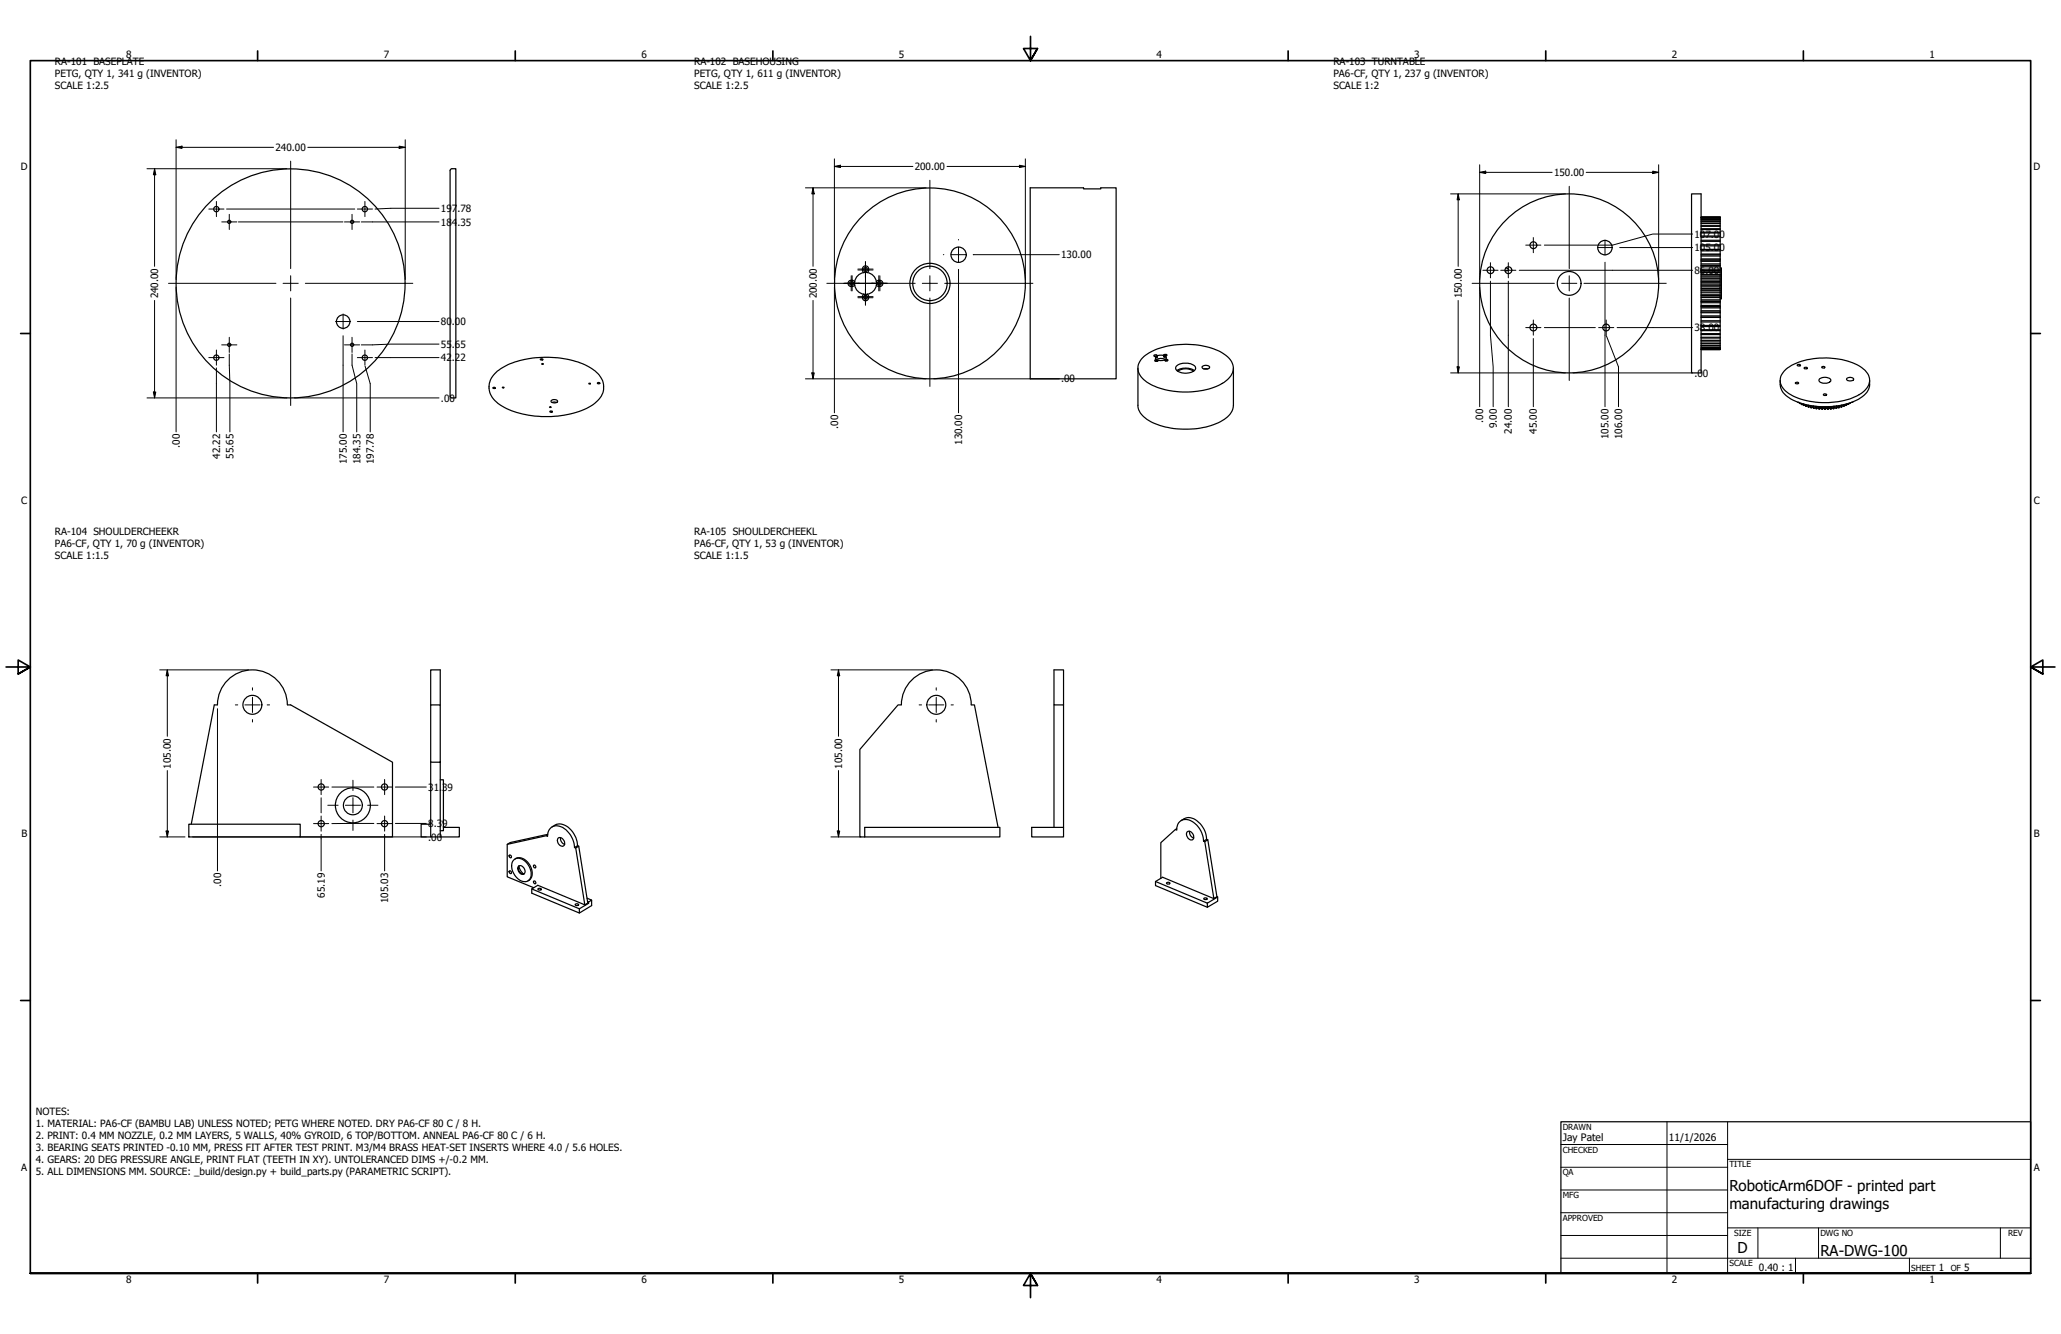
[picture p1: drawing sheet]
<svg xmlns="http://www.w3.org/2000/svg" width="864mm" height="559mm" viewBox="0 0 864 559" stroke-linecap="round" stroke-linejoin="round" font-family="sans-serif">
<!-- layer: Visible (ANSI) -->
<g fill="none" stroke="#000" stroke-width=".51">
<path d="M188.6 71.5l.5-.8h1.9v96l-1.9-.1-.5-.7v-94.4M431.7 78.7h22.3v.4h7.3v-.4h6.4v80h-36zM708.8 81.2h4v75h-4zM712.8 90.9h8v13.6M712.8 91.1h8h-8M712.8 91.3h8M712.8 91.4h8M712.8 91.8h8M712.8 91.9h8M712.8 92.5h8M712.8 92.7h8M712.8 93.4h8"/>
<path d="M712.8 93.7h8M712.8 94.6h8M712.8 94.8h8M712.8 95.8h8M712.8 96.1h8M712.8 97.3h8M712.8 97.6h8M712.8 98.9h8M712.8 99.3h8M357 118a.67 .67 0 0 1 .7 .7 .67 .67 0 0 1-.7 .7M357 117.4l1.1 .6M357.1 117.4a1.35 1.35 0 0 0-1.8 1.3 1.35 1.35 0 0 0 1.8 1.3"/>
<path d="M357.1 118h-.5a.67 .67 0 0 0-.6 .7 .67 .67 0 0 0 .6 .7h.5M358.1 119.5l-1.1 .5M361.9 114.2a1.51 1.51 0 0 1-.4-2.3 1.51 1.51 0 0 1 2.3 0 1.51 1.51 0 0 1-.4 2.3M361.9 114.2h1.5M361.9 112.7v.4M362 112.7a.67 .67 0 0 1 .7-.7 .67 .67 0 0 1 .6 .7 .73 .73 0 0 1-.2 1 .73 .73 0 0 1-1-.3l-.1-.3M363.4 114.2a4.6 4.6 0 0 1 3.1 7 4.6 4.6 0 0 1-7.7 0 4.6 4.6 0 0 1 3.1-7M367.2 119.5l1.1 .5M368.2 117.4a1.35 1.35 0 0 1 1.8 1.3 1.35 1.35 0 0 1-1.8 1.3M368.2 118h.4a.67 .67 0 0 1 .7 .7 .67 .67 0 0 1-.7 .7h-.4M368.3 117.4l-1.1 .6M368.3 118a.67 .67 0 0 0-.7 .7 .67 .67 0 0 0 .7 .7"/>
<path d="M631.1 112.1l1 .7-.1 .5-1.3 .2M712.8 117.9h8v1.6M712.8 100.6h8M712.8 101.1h8M712.8 102.6h8M712.8 103h8M712.8 104.5h8M712.8 104.6h8M712.8 105.1h8M712.8 106.4h8M712.8 106.7h8M712.8 107.3h8"/>
<path d="M712.8 108.5h8M712.8 108.9h8M712.8 109.5h8M712.8 110.6h8M712.8 111.3h8M712.8 111.8h8M712.8 112.8h8M712.8 113.3h8M712.8 113.6h8M712.8 114.2h8M712.8 115h8M712.8 115.6h8"/>
<path d="M712.8 116h8M712.8 116.6h8M712.8 117.3h8M712.8 111.1h8M712.8 118.4h8M712.8 119h8M712.8 119.5h8M720.8 104.6v1.8M720.8 106.7v1.8M720.8 108.9v1.7M720.8 111.1v1.7M720.8 113.3v1.7"/>
<path d="M720.8 115.6v1.7M720.8 112.2h.5v13h-.5M720.8 104.5v.1M720.8 106.4v.3M720.8 108.5v.4M720.8 110.6v.5M720.8 112.8v.5M720.8 115v.6M720.8 117.3v.6M720.8 119.5v.6M361.4 124.3v.4M361.4 124.7a1.3 1.3 0 0 0 1.3 1.3 1.3 1.3 0 0 0 1.3-1.3"/>
<path d="M361.9 123.2l-.5 1.1M361.9 124.3v.4M362 124.3a.67 .67 0 0 1 .7-.7 .67 .67 0 0 1 .6 .7M362 124.7a.67 .67 0 0 0 .7 .6 .67 .67 0 0 0 .6-.6M363.3 124.3v.4M363.4 123.2l.6 1.1M364 124.3v.4M712.8 120.1h8v1.7M712.8 120.8h8M712.8 121.4h8M712.8 121.8h8M712.8 122.4h8"/>
<path d="M712.8 123.3h8M712.8 123.8h8M712.8 124h8M712.8 124.7h8M712.8 125.6h8M712.8 126.2h8M712.8 126.8h8M712.8 128h8M712.8 128.5h8M712.8 129h8M712.8 130.2h8M712.8 130.7h8"/>
<path d="M712.8 131h8M712.8 132.3h8M712.8 132.8h8M712.8 133h8M712.8 134.4h8M712.8 134.9h8M712.8 136.3h8M712.8 136.8h8M712.8 138.1h8M712.8 138.5h8M712.8 139.8h8M720.8 122.4v1.6"/>
<path d="M720.8 124.7v1.5M720.8 126.8v1.7M720.8 129v1.7M720.8 131v1.8M720.8 133v13.4h-8M720.8 121.8v.6M720.8 124v.7M720.8 126.2v.6M720.8 128.5v.5M720.8 130.7v.3M720.8 132.8v.2M207.3 156.5a30.1 30.1 0 0 1 20.5-6.8 34.7 34.7 0 0 1 21.6 5.7 8.1 8.1 0 0 1-.3 13.6 37.7 37.7 0 0 1-24.9 5.3 27.4 27.4 0 0 1-17.4-7.1 7.7 7.7 0 0 1 .5-10.7z"/>
<path d="M226.4 150.5l.2-.1a.46 .46 0 0 1 .5-.2 .46 .46 0 0 1 .3 .5l-.8 .1zM227.1 152.3l.5 .2-.5 .1zM476.8 154.2v15.6a8.5 8.5 0 0 0 5.4 6.9 34.6 34.6 0 0 0 30.8-1 7.6 7.6 0 0 0 3.8-5.9v-15.6M479.3 149.4a31.5 31.5 0 0 1 25-4.4 16.9 16.9 0 0 1 11.9 6.8 6 6 0 0 1-2.5 7.8 31.8 31.8 0 0 1-23.2 4.1 19.1 19.1 0 0 1-12.7-6.4 5.7 5.7 0 0 1 1.5-7.9zM483.8 149.2l1.1 .3M484.4 149.4v.5l.5-.3M484.4 149.4l-.3 .5 .6 .7M484.4 149.4h.1M484.5 149.4l-.1 .3M484.5 151.4h.2M484.6 150.6l1.7-.5 2.1 .6M484.7 150.6a.5 .5 0 0 0-.6 .1 .5 .5 0 0 0-.1 .6l.6 .1 .7-.5"/>
<path d="M484.7 151.2l-.6 .1M484.7 150.6v.6M484.7 151.2l.2 .1M484.9 149l-.3-.3a.57 .57 0 0 0-.7-.2 .57 .57 0 0 0-.3 .6l.8 .3M484.9 149v.6M485.3 150.9v.2M487.6 148.9l.3-.4a.53 .53 0 0 1 .6-.2 .53 .53 0 0 1 .3 .7h-.1M487.6 148.9v.6l.6 .2v-.5M487.6 148.9l-2.7 .1M487.9 150.7l.4 .4M487.9 150.7l-1.5 .4-1.1-.2M487.9 150.7v.1"/>
<path d="M488.2 149.2h.2M488.2 149.2l-.3 .2 .3 .1M488.2 149.2l.6 .7-.4 .6M488.4 151.1h.7M488.4 150.5l.9 .2a.55 .55 0 0 1-.3 .6 .55 .55 0 0 1-.7-.2M488.4 150.5v.6M488.4 151.1h-.1M488.7 149l-.5 .2M488.7 149l-1.1 .3M493 153.4a6.4 6.4 0 0 1 7.9 .3 2.07 2.07 0 0 1-2.2 2.4 5.4 5.4 0 0 1-6.1-1.6zM493.1 155.3a6.7 6.7 0 0 1 7.3 0M493.5 155.5a5.8 5.8 0 0 1 6.6 0"/>
<path d="M503.7 153.5l1.4-.5a1.24 1.24 0 0 1 1.7 1.1 1.98 1.98 0 0 1-3.1-.4zM504.4 154.6h1.6M712.8 140.1h8M712.8 141.3h8M712.8 141.6h8M712.8 142.6h8M712.8 142.9h8M712.8 143.7h8M712.8 144h8M712.8 144.7h8M712.8 144.8h8M712.8 145.4h8"/>
<path d="M712.8 145.6h8M712.8 146h8M712.8 146.3h8M745.9 159.3a7.5 7.5 0 0 0 4.6 7.9 33.2 33.2 0 0 0 28.3 0 7.5 7.5 0 0 0 4.6-7.9M747.7 155.3a25.2 25.2 0 0 1 18.8-5.3 24.4 24.4 0 0 1 15 5.1 5.6 5.6 0 0 1-.8 9.1 30.7 30.7 0 0 1-25 3.3 12.9 12.9 0 0 1-9.6-6.9 5.4 5.4 0 0 1 1.6-5.3zM753.2 152.8a.64 .64 0 0 1 .7-.2 .64 .64 0 0 1 .4 .6 .64 .64 0 0 1-.7 .2 .64 .64 0 0 1-.4-.6zM756 154a.78 .78 0 0 1 1.3 .3l-.1 .1a.64 .64 0 0 1-.8 .2 .64 .64 0 0 1-.4-.6zM762.4 158.7a3.6 3.6 0 0 1 4.7 .5 2.5 2.5 0 0 1-3.2 1.3 1.28 1.28 0 0 1-1.3-.4 1.28 1.28 0 0 1-.2-1.4zM763.4 153.7a.81 .81 0 0 1 1.3 .2 .71 .71 0 0 1-.8 .3 .71 .71 0 0 1-.5-.5zM773.9 158.4a1.95 1.95 0 0 1 2.8 .5 1.86 1.86 0 0 1-3-.1zM206.5 162.4l.2-.1a.43 .43 0 0 1 .5-.1 .43 .43 0 0 1 .3 .5zM210.5 162.2l.6 .2z"/>
<path d="M230.4 172.3l.9-.1a.45 .45 0 0 1-.4 .5 .45 .45 0 0 1-.5-.4zM230.9 167.8a1.71 1.71 0 0 1 2.7 .4 1.74 1.74 0 0 1-2.7-.2zM231.3 168.6h1.9M246.8 160.6l.6 .1-.5 .1zM250.4 160.3h.1a.44 .44 0 0 1 .5-.1 .44 .44 0 0 1 .3 .5h-.8zM752.3 160.3a.67 .67 0 0 1 .8-.3 .67 .67 0 0 1 .5 .7 .7 .7 0 0 1-.8 .1 .7 .7 0 0 1-.5-.5zM753.3 168.5h.2M754 168.7l.2 .3h.4M754.2 168.8v.2M754.8 169l.2 .5M755 169v.5M755.6 169.3l-.6 .2"/>
<path d="M755.6 169.2v.6l.3 .1M755.9 169.3v.6M756.6 169.7l-.7 .2M756.6 169.5v.7h.3M756.9 169.5v.7M757.6 170l-.7 .2M757.6 169.7v.3M757.6 170h.1M757.7 169.7l.2 .9M757.9 169.8v.8M758.6 170.2l-.7 .4M758.6 169.9v.3"/>
<path d="M758.6 170.2l.1 .1M758.7 169.9v.9h.3M759 170v.8M759.6 170.5l-.6 .3M759.6 170.1v.4M759.6 170.5l.2 .1M759.8 170.8l.3 .3M759.8 170.1v.9M760.1 170.1v1M760.7 170.7l-.6 .4M760.7 170.2v.5M760.7 170.7l.2 .1"/>
<path d="M760.9 170.8l.1 .4M760.9 170.2l.1 1M761 171.2h.2M761.2 170.2v1M761.7 170.8l-.5 .4M761.7 170.3v.5M761.7 170.8l.4 .1M762.1 170.9l.1 .4M762.1 170.3v.6M762.2 171.3h.2M762.2 170.3v1M762.4 170.3v1"/>
<path d="M762.9 170.9l-.5 .4M762.9 170.4v.5M762.9 170.9h.2M763.1 170.9l.3 .5M763.1 170.4v.5M763.4 171.4h.3M763.4 170.4v1M763.7 170.4v1M764 171l-.3 .4M764 170.4v.6M764 171h.3M764.1 165.2a.81 .81 0 0 1 1.3 .2 .71 .71 0 0 1-.8 .3 .71 .71 0 0 1-.5-.5z"/>
<path d="M764.3 171l.3 .4M764.3 170.4v.6M764.6 171.4h.3M764.6 170.4v1M764.9 170.4v1M765.1 171l-.2 .4M765.1 170.4v.6M765.1 171h.3M765.4 171l.4 .4M765.4 170.4v.6M765.8 171.4h.3M765.8 170.4v1"/>
<path d="M766.1 170.4v1M766.3 170.9l-.2 .5M766.3 170.4v.5M766.3 170.9h.3M766.6 170.9l.4 .4M766.6 170.4v.5M767 171.3h.3M767 170.3v1M767.3 170.3v1M767.4 170.9l-.1 .4M767.4 170.3v.6M767.7 170.8l.5 .4"/>
<path d="M767.7 170.3v.5M767.7 170.8l-.3 .1M768.2 171.2h.2M768.2 170.2v1M768.4 170.2v1M768.5 170.2l-.1 1M768.8 170.7l.5 .3M768.8 170.2v.5M768.8 170.7l-.3 .1M769.3 170.1v.9M769.6 170.8l-.3 .2M769.6 170.1v.9"/>
<path d="M769.6 170.5h.2M769.8 170.5l.6 .3M769.8 170.1v.4M770.4 169.9v.9M770.7 169.9v.9h-.3M770.7 170.2h.2M770.9 170.2l.6 .4M770.9 169.9v.3M771.5 169.7v.9M771.8 169.7l-.3 .9M771.8 169.9l.7 .3M771.8 169.7v.2"/>
<path d="M771.8 169.9v.1M772.5 169.5v.7M772.8 169.6l.7 .3M772.8 169.5v.6l-.3 .1M773.5 169.3v.6M773.7 169.3l.7 .1M773.7 169.2l-.2 .7M774.4 169v.4M774.6 169l-.2 .4M775.2 168.8v.2M775.4 168.7l-.6 .2M776 168.5h.1"/>
<path d="M91.1 295.2a14.6 14.6 0 0 1 14.7-14.6 14.6 14.6 0 0 1 14.6 14.6M91.1 295.3h-1.3l-9.7 49.9M120.5 295.3h1.3l42.7 24v31.3h-38.7M180.5 295.3v-14.7h4v14.7M377.6 295.3h-1.3l-16 18.6v36.7h2M377.7 295.2a14.6 14.6 0 0 1 14.6-14.6 14.6 14.6 0 0 1 14.7 14.6M407 295.3h1.3l9.9 51.3M441.6 295.3v51.3M445.6 295.3v-14.7h-4v14.7h4v51.3M180.5 319.3v31.3h4M184.5 319.3h-4v-24h4v55.3M184.5 326.6h1.3v21.4h-1.3"/>
<path d="M79.1 345.2h46.7v5.4h-46.7zM180.5 345.2h-4v5.4h4M185.8 346.6h6.7v4h-8M213.4 358.3a.6 .6 0 0 1 .8 .2 .6 .6 0 0 1-.3 .8l-.5-.5zM215.8 359.9a4.2 4.2 0 0 1 5.7 1.7 4.8 4.8 0 0 1-.3 7.4M229.5 349.5l-15.7 3.4-1.3 .8M229.5 349.8l-.6 .3M231.3 346.4a5.8 5.8 0 0 1 8.6 2l1.4 2.4 .7 3.5M233.9 351a2.09 2.09 0 0 1 2.3 1 2.09 2.09 0 0 1-.2 2.4 2.2 2.2 0 0 1-2.1-1 2.2 2.2 0 0 1 0-2.4zM234.9 350.8a2.58 2.58 0 0 0 1.7 2.9M240.7 355l.5 .2 3.8 23.8M240.7 355a9.6 9.6 0 0 0-7.1-9.1 3.9 3.9 0 0 0-4.2 4.4l-.5-.2-16.4 3.6v13.6l11.1 4.6"/>
<path d="M241.2 355.2l1.3-.7 3.7 23.1M242 354.3l.5 .2M242 354.3l-1.3 .7M362.3 346.6h56.7v4h-56.7zM432.3 346.6h13.3v4h-13.3zM493.1 347.2l-.6 .3M494.9 343.7a5.4 5.4 0 0 1 8 1.4 9.9 9.9 0 0 1 2.7 6.5M497.6 348.4a2.14 2.14 0 0 1 2.2 .9 2.14 2.14 0 0 1-.1 2.5 2.26 2.26 0 0 1-2.1-3.4zM498.5 348.2a2.46 2.46 0 0 0 1.7 2.8M504.3 352.4l.5 .2 3.8 23.8 1.3-.8 .3 .1M504.3 352.4a9.6 9.6 0 0 0-7.1-9.1 3.8 3.8 0 0 0-4.1 4.4l-.6-.2-6.1 5.5v14.9M504.8 352.6l1.3-.8 3.8 23.8"/>
<path d="M505.6 351.6l.5 .2M505.6 351.6l-1.3 .8M213.5 364.8a.6 .6 0 0 1 .7 .4 .6 .6 0 0 1-.3 .8l-.5-.6zM215.2 360.3a3.9 3.9 0 0 1 5.7 1.4 5.3 5.3 0 0 1 .5 7.2 4.4 4.4 0 0 1-5.8-2.4 5.5 5.5 0 0 1-.4-6.2zM217.4 362.8a2.09 2.09 0 0 1 2.2 .9 2.09 2.09 0 0 1-.1 2.4 2.2 2.2 0 0 1-2.1-1 2.2 2.2 0 0 1 0-2.3zM217.4 362.8l.7 1.9 1.3 1.4M217.6 362.6a2.26 2.26 0 0 0 2 3.5M222.8 372.4l20 8.3M223.6 362.5a.57 .57 0 0 1 .8 .2 .57 .57 0 0 1-.3 .8l-.4-.2zM223.7 369.1a.61 .61 0 0 1 .7 .4 .61 .61 0 0 1-.3 .7l-.5-.6zM225.4 372.3h1.4a.67 .67 0 0 1-.7 .6 .67 .67 0 0 1-.7-.6zM241 378.8h1.4a.67 .67 0 0 1-.7 .5 .67 .67 0 0 1-.7-.5z"/>
<path d="M246 376.2l1.9 .9-1.3 .7-.4-.2M246.2 377.6l.1 .7 .3 .1v-.6M246.3 378.3l-1.3 .7-19.6-8.2-2.6 1.6v1.7l20 8.4v-1.8l3.8-2.3M247.9 377.1v2.2l-5.1 3.2M484.2 369.3l21.7 9M488.8 369.8h1.4a.67 .67 0 0 1-.7 .5 .67 .67 0 0 1-.7-.5zM504.4 376.3a.68 .68 0 0 1 .8-.3 .68 .68 0 0 1 .5 .7h-1.1zM505.9 378.3l4.3-2.6v1.8l-4.3 2.5zM508.6 376.4l-21.4-8.9-3 1.8v1.7l21.7 9"/>
<circle cx="90.6" cy="87.6" r="1.11"/>
<circle cx="96" cy="92.9" r=".67"/>
<circle cx="147.5" cy="92.9" r=".67"/>
<circle cx="152.9" cy="87.6" r="1.11"/>
<circle cx="121.8" cy="118.7" r="48"/>
<circle cx="389.7" cy="118.7" r="40"/>
<circle cx="389.7" cy="118.7" r="8.4"/>
<circle cx="389.7" cy="118.7" r="7.2"/>
<circle cx="401.7" cy="106.7" r="3.2"/>
<circle cx="624.6" cy="113.2" r="1.43"/>
<circle cx="632" cy="113.2" r="1.43"/>
<circle cx="642.5" cy="102.7" r="1.43"/>
<circle cx="657.5" cy="118.7" r="37.5"/>
<circle cx="657.5" cy="118.7" r="5"/>
<circle cx="672.5" cy="103.7" r="3"/>
<circle cx="143.8" cy="134.7" r="2.83"/>
<circle cx="642.5" cy="137.2" r="1.43"/>
<circle cx="673" cy="137.2" r="1.43"/>
<circle cx="90.6" cy="149.8" r="1.11"/>
<circle cx="96" cy="144.4" r=".67"/>
<circle cx="147.5" cy="144.4" r=".67"/>
<circle cx="152.9" cy="149.8" r="1.11"/>
<circle cx="230.6" cy="170.6" r=".25"/>
<circle cx="105.8" cy="295.2" r="4"/>
<circle cx="392.3" cy="295.2" r="4"/>
<circle cx="134.6" cy="329.7" r="1.3"/>
<circle cx="147.9" cy="337.3" r="7.3"/>
<circle cx="147.9" cy="337.3" r="4"/>
<circle cx="161.1" cy="329.7" r="1.3"/>
<circle cx="134.6" cy="345" r="1.3"/>
<circle cx="161.1" cy="345" r="1.3"/>
</g>
<g fill="#000">
<circle cx="753.4" cy="168.5" r=".25"/>
<circle cx="776" cy="168.5" r=".25"/>
</g>
<!-- layer: Border (ANSI) -->
<g fill="none" stroke="#000" stroke-width=".7">
<path d="M431.8 15.2v10.2l-2.9-5.1h5.8l-2.9 5.1 2.9-5.1M107.9 21.3v4.1M215.9 21.3v4.1M323.8 21.3v4.1M539.8 21.3v4.1M647.7 21.3v4.1M755.6 21.3v4.1M8.6 139.7h4.1M850.9 139.7h4.1M2.5 279.4h10.2l-5.1-2.9v5.8l5.1-2.9-5.1 2.9M861.1 279.4h-10.2l5.1-2.9v5.8l-5.1-2.9 5.1 2.9M8.6 419.1h4.1"/>
<path d="M850.9 419.1h4.1M12.7 533.4v-508h838.2v508h-838.2h838.2M107.9 533.4v4.1M215.9 533.4v4.1M323.8 533.4v4.1M434.7 538.5l-2.9-5.1 2.9 5.1h-5.8l2.9-5.1v10.2M539.8 533.4v4.1M647.7 533.4v4.1M755.6 533.4v4.1"/>
</g>
<!-- layer: Title (ANSI) -->
<g fill="none" stroke="#000" stroke-width=".42">
<path d="M654 479.4h69.9M698.5 469.9v63.5M723.9 469.9v63.5M654 488.9h69.9M654 498.5h69.9M723.9 485.6h127M654 508h69.9M654 517.5h69.9M723.9 514.3h127M736.6 514.3v12.7M762 514.3v12.7M838.2 514.3v12.7"/>
<path d="M654 527h196.9M752.3 527v6.4M800.1 527v6.4"/>
</g>
<path d="M654 469.9h196.9v63.5h-196.9z" fill="none" stroke="#000" stroke-width=".51"/>
<!-- layer: Dimension (ANSI) -->
<g fill="none" stroke="#000" stroke-width=".42">
<path d="M73.8 58.5v58.6M169.8 58.5v58.6M61.6 70.7h58.6M64.8 70.7l.5 2.5h-1zM64.8 70.7v40.9M73.8 61.7l2.5-.5v1zM73.8 61.7h40.8M129 61.7h40.8M167.3 61.2l2.5 .5-2.5 .5zM337.5 78.7h50.5M340.7 78.7l.5 2.5h-1zM340.7 78.7v32.9"/>
<path d="M349.6 69.7l2.6-.5v1zM349.6 69.7h32.9M349.6 66.5v50.6M396.8 69.7h32.8M427.2 69.2l2.4 .5-2.4 .5zM429.6 66.5v50.6M620 72.2l2.6-.5v1zM620 72.2h30.4M620 69v44.1M664.7 72.2h30.3M692.5 71.7l2.5 .5-2.5 .5zM695 69v48.1"/>
<path d="M94.9 87.6h26.8M99.9 93h21.8M121.9 93h21.8M121.9 87.6h26.8M151.4 93h32.6M184 87.2h-20.2l-6.6 .4M607.8 81.2h48.1M611 81.2l.5 2.5h-.9zM611 81.2v30.4M709.2 98h-16.7l-16.8 4.7h-3.1M401.6 118.8v54.1M401.6 113.1v5.5"/>
<path d="M408.1 106.7h35.8M620 113.3v3.8M624.5 118.8v21.6l1.2 13.3v16.7M624.5 117.8v.8M632 118.8v51.6M632 117.8v.8M636.6 113.2h20.8M647.1 102.7h10.3M657.6 113.2h51.6M657.6 102.7h14.8M672.5 109.9v8.7M672.5 118.8v18.3"/>
<path d="M678.7 103.7h30.5M64.8 125.9v40.8M73.8 120.3v60.6M149.7 134.7h34.3M340.7 125.9v32.8M349.6 120.3v52.6M611 125.9v30.3M620 120.3v50.1M647.1 137.2h10.3M657.6 137.2h10.9M672.5 137.3v33.1M677.6 137.2h31.6"/>
<path d="M90.7 154.1v26.8M96.1 148.3l.2 32.6M143.8 144.5v36.4M143.8 140.7v3.6M147.5 148.3v4.7l2 7.7v20.2M153 153.4l2.1 7.3v20.2M157.2 149.8h26.8M184 144.1l-32.6 .4M337.5 158.7h50.5M340.2 156.2h1l-.5 2.5zM391.3 158.7h52.6M607.8 156.2h48.1"/>
<path d="M610.6 153.7h.9l-.5 2.5zM642.5 141.8v28.6M659.1 156.2h50.1M673.1 140.7l5.1 13v16.7M61.6 166.7h58.6M64.3 164.2h1l-.5 2.5zM123.4 166.7h60.6M66.9 280.6h37.3M70.1 280.6l.5 2.5h-1zM70.1 280.6v27.8M91.1 296.9v67.9M348.2 280.6h42.5"/>
<path d="M351.3 280.6l.6 2.5h-1.1zM351.3 280.6v27.8M70.1 322.8v27.8M134.6 334.2v6.3M139.1 329.7h8.7M148 329.7h8.7M165.7 329.7h12.9M351.3 322.8v27.8M66.9 350.6h10.6M69.6 348.1h1l-.5 2.5zM80.7 350.6h97.9M134.6 349.5v15.3"/>
<path d="M147.8 344.9l-8.7 .1M148 344.9h8.7M161.2 349.5v15.3M165.7 344.9h12.9M348.2 350.6h12.5M350.8 348.1h1.1l-.6 2.5z"/>
</g>
<g fill="#000">
<path d="M64.8 70.7l.5 2.5h-1zM73.8 61.7l2.5-.5v1zM167.3 61.2l2.5 .5-2.5 .5zM349.6 69.7l2.6-.5v1zM427.2 69.2l2.4 .5-2.4 .5zM620 72.2l2.6-.5v1zM692.5 71.7l2.5 .5-2.5 .5zM340.7 78.7l.5 2.5h-1zM611 81.2l.5 2.5h-.9zM340.2 156.2h1l-.5 2.5zM610.6 153.7h.9l-.5 2.5zM64.3 164.2h1l-.5 2.5z"/>
<path d="M70.1 280.6l.5 2.5h-1zM351.3 280.6l.6 2.5h-1.1zM69.6 348.1h1l-.5 2.5zM350.8 348.1h1.1l-.6 2.5z"/>
</g>
<!-- layer: Center Mark (ANSI) -->
<g fill="none" stroke="#000" stroke-width=".42">
<path d="M121.8 67.5v45M389.6 75.5v37M657.5 78v34.5M87.5 87.6h6.4M90.7 84.4v6.3M92.9 93h6.4M96.1 89.8v6.3M144.3 93h6.4M147.5 89.8v6.3M149.7 87.6h6.4M152.9 84.4v6.3M642.5 99.5v6.4"/>
<path d="M70.6 118.7h45M118.6 118.7h6.4M121.8 115.5v6.4M128 118.7h45M346.5 118.7h37M353.5 118.7h6.4M353.9 118.7h6.3M356.7 115.5v6.4M357.1 115.5v6.4M359.5 112.7h6.3M359.5 113.1h6.3M359.5 118.7h6.3"/>
<path d="M362.6 109.5v6.4M362.6 109.9v6.4M362.6 115.5v6.4M365.1 118.7h6.3M365.5 118.7h6.4M368.2 115.5v6.4M368.7 115.5v6.4M386.5 118.7h6.3M389.6 115.5v6.4M395.3 106.7h.2M395.9 118.7h36.9M398.5 106.7h6.3"/>
<path d="M401.6 100.3v.2M401.6 103.5v6.4M401.6 112.8v.3M407.8 106.7h.3M616.8 118.7h34.5M621.3 113.2h6.4M624.5 110v6.4M628.8 113.2h6.4M632 110v6.4M639.3 102.7h6.4M654.4 118.7h6.3M657.5 115.5v6.4"/>
<path d="M663.7 118.7h34.5M669.4 103.7h6.3M672.5 100.5v6.4M121.8 124.8v45.1M140.6 134.7h6.3M143.8 131.5v6.4M359.5 124.7h6.3M359.5 124.3h6.3M362.6 121.5v6.4M362.6 121.1v6.3M389.6 124.8v37.1M639.3 137.2h6.4"/>
<path d="M642.5 134v6.4M657.5 124.8v34.6M669.9 137.2h6.3M673 134v6.4M87.5 149.8h6.4M90.7 146.6v6.4M92.9 144.5h6.4M96.1 141.3v6.3M144.3 144.5h6.4M147.5 141.3v6.3M149.7 149.8h6.4M152.9 146.6v6.4"/>
<path d="M98.6 295.3h1M102.6 295.3h6.4M105.8 288.1v1M105.8 292.1v6.3M112 295.3h1M385.1 295.3h1M389.1 295.3h6.4M392.3 288.1v1M392.3 292.1v6.3M398.5 295.3h1M105.8 301.4v1.1M392.3 301.4v1.1"/>
<path d="M131.4 329.7h6.3M134.6 326.5v6.4M137.4 337.3h4.3M144.7 337.3h6.4M147.9 326.8v4.4M147.9 334.1v6.4M154.1 337.3h4.3M158 329.7h6.3M161.2 326.5v6.4M131.4 345h6.3M134.6 341.8v6.4M147.9 343.5v4.4"/>
<path d="M158 345h6.3M161.2 341.8v6.4"/>
</g>
<g font-size="6.3">
<text x="724.7" y="499">RoboticArm6DOF - printed part</text>
<text x="724.7" y="506.6">manufacturing drawings</text>
<text x="728.1" y="524.9">D</text>
<text x="762.8" y="526.2">RA-DWG-100</text>
</g>
<g font-size="4.3">
<text x="654.8" y="477.8">Jay Patel</text>
<text x="699.3" y="478">11/1/2026</text>
</g>
<g font-size="4.2">
<text x="23" y="27.1">RA-101 BASEPLATE</text>
<text x="52.8" y="24.4">8</text>
<text x="160.8" y="24.4">7</text>
<text x="268.7" y="24.4">6</text>
<text x="290.9" y="27.1">RA-102 BASEHOUSING</text>
<text x="376.7" y="24.4">5</text>
<text x="484.6" y="24.4">4</text>
<text x="558.7" y="27.1">RA-103 TURNTABLE</text>
<text x="592.6" y="24.4">3</text>
<text x="700.5" y="24.4">2</text>
<text x="808.5" y="24.4">1</text>
<text x="23" y="32.1">PETG, QTY 1, 341 g (INVENTOR)</text>
<text x="290.9" y="32.1">PETG, QTY 1, 611 g (INVENTOR)</text>
<text x="558.7" y="32.1">PA6-CF, QTY 1, 237 g (INVENTOR)</text>
<text x="23" y="37.1">SCALE 1:2.5</text>
<text x="290.9" y="37.1">SCALE 1:2.5</text>
<text x="558.7" y="37.1">SCALE 1:2</text>
<text x="115.4" y="63.2">240.00</text>
<text x="8.8" y="71.4">D</text>
<text x="383.3" y="71.2">200.00</text>
<text x="852" y="71.4">D</text>
<text x="651.2" y="73.7">150.00</text>
<text x="184.8" y="88.8">19</text>
<text x="189.4" y="88.8">7</text>
<text x="191.6" y="88.8">.78</text>
<text x="184.8" y="94.5">18</text>
<text x="189.4" y="94.5">4</text>
<text x="191.6" y="94.5">.35</text>
<text x="710" y="99.6">107.00</text>
<text x="710" y="105.2">105.00</text>
<text x="444.6" y="108.2">130.00</text>
<text x="710" y="114.7">86.00</text>
<text x="66.3" y="125" transform="rotate(-90 66.3 125)">240.00</text>
<text x="342.2" y="125" transform="rotate(-90 342.2 125)">200.00</text>
<text x="612.5" y="125" transform="rotate(-90 612.5 125)">150.00</text>
<text x="184.8" y="136.2">80</text>
<text x="189.4" y="136.2">.00</text>
<text x="710" y="138.7">38.00</text>
<text x="184.8" y="145.7">55</text>
<text x="189.4" y="145.7">.65</text>
<text x="184.8" y="151.4">42</text>
<text x="189.4" y="151.4">.22</text>
<text x="444.6" y="160.2">.00</text>
<text x="710" y="157.7">.00</text>
<text x="184.8" y="168.2">.00</text>
<text x="351.2" y="179.5" transform="rotate(-90 351.2 179.5)">.00</text>
<text x="621.5" y="177" transform="rotate(-90 621.5 177)">.00</text>
<text x="627.2" y="179.3" transform="rotate(-90 627.2 179.3)">9.00</text>
<text x="633.5" y="181.6" transform="rotate(-90 633.5 181.6)">24.00</text>
<text x="644" y="181.6" transform="rotate(-90 644 181.6)">45.00</text>
<text x="674.1" y="183.9" transform="rotate(-90 674.1 183.9)">105.00</text>
<text x="679.7" y="183.9" transform="rotate(-90 679.7 183.9)">106.00</text>
<text x="75.3" y="187.5" transform="rotate(-90 75.3 187.5)">.00</text>
<text x="403.2" y="186.4" transform="rotate(-90 403.2 186.4)">130.00</text>
<text x="92.2" y="192.1" transform="rotate(-90 92.2 192.1)">42.22</text>
<text x="97.9" y="192.1" transform="rotate(-90 97.9 192.1)">55.65</text>
<text x="145.3" y="194.4" transform="rotate(-90 145.3 194.4)">175.00</text>
<text x="151" y="194.4" transform="rotate(-90 151 194.4)">184.35</text>
<text x="156.7" y="194.4" transform="rotate(-90 156.7 194.4)">197.78</text>
<text x="8.9" y="211.1">C</text>
<text x="852.2" y="211.1">C</text>
<text x="23" y="224">RA-104 SHOULDERCHEEKR</text>
<text x="290.9" y="224">RA-105 SHOULDERCHEEKL</text>
<text x="23" y="229">PA6-CF, QTY 1, 70 g (INVENTOR)</text>
<text x="290.9" y="229">PA6-CF, QTY 1, 53 g (INVENTOR)</text>
<text x="23" y="234.1">SCALE 1:1.5</text>
<text x="290.9" y="234.1">SCALE 1:1.5</text>
<text x="71.6" y="321.9" transform="rotate(-90 71.6 321.9)">105.00</text>
<text x="352.9" y="321.9" transform="rotate(-90 352.9 321.9)">105.00</text>
<text x="179.5" y="331.2">31.</text>
<text x="185.3" y="331.2">39</text>
<text x="179.5" y="346.5">8.3</text>
<text x="185.3" y="346.5">9</text>
<text x="9" y="350.8">B</text>
<text x="179.5" y="352.1">.00</text>
<text x="852.2" y="350.8">B</text>
<text x="92.6" y="371.4" transform="rotate(-90 92.6 371.4)">.00</text>
<text x="136.1" y="376" transform="rotate(-90 136.1 376)">65.19</text>
<text x="162.7" y="378.3" transform="rotate(-90 162.7 378.3)">105.03</text>
<text x="15" y="466.9">NOTES:</text>
<text x="15" y="471.9">1. MATERIAL: PA6-CF (BAMBU LAB) UNLESS NOTED; PETG WHERE NOTED. DRY PA6-CF 80 C / 8 H.</text>
<text x="15" y="476.9">2. PRINT: 0.4 MM NOZZLE, 0.2 MM LAYERS, 5 WALLS, 40% GYROID, 6 TOP/BOTTOM. ANNEAL PA6-CF 80 C / 6 H.</text>
<text x="15" y="482">3. BEARING SEATS PRINTED -0.10 MM, PRESS FIT AFTER TEST PRINT. M3/M4 BRASS HEAT-SET INSERTS WHERE 4.0 / 5.6 HOLES.</text>
<text x="8.9" y="490.5">A</text>
<text x="15" y="487">4. GEARS: 20 DEG PRESSURE ANGLE, PRINT FLAT (TEETH IN XY). UNTOLERANCED DIMS +/-0.2 MM.</text>
<text x="15" y="492">5. ALL DIMENSIONS MM. SOURCE: _build/design.py + build_parts.py (PARAMETRIC SCRIPT).</text>
<text x="852.2" y="490.5">A</text>
<text x="737" y="532.6">0.40 : 1</text>
<text x="812.4" y="532.6">1</text>
<text x="823" y="532.6">5</text>
<text x="52.8" y="537.5">8</text>
<text x="160.8" y="537.5">7</text>
<text x="268.7" y="537.5">6</text>
<text x="376.7" y="537.5">5</text>
<text x="484.6" y="537.5">4</text>
<text x="592.6" y="537.5">3</text>
<text x="700.5" y="537.5">2</text>
<text x="808.5" y="537.5">1</text>
</g>
<g font-size="3.5">
<text x="654.8" y="473.2">DRAWN</text>
<text x="654.8" y="482.8">CHECKED</text>
<text x="724.7" y="488.9">TITLE</text>
<text x="654.8" y="492.3">QA</text>
<text x="654.8" y="501.8">MFG</text>
<text x="654.8" y="511.4">APPROVED</text>
<text x="726.7" y="517.7">SIZE</text>
<text x="762.8" y="517.7">DWG NO</text>
<text x="841.4" y="517.7">REV</text>
<text x="724.7" y="530.4">SCALE</text>
<text x="800.9" y="532.6">SHEET</text>
<text x="817.4" y="532.6">OF</text>
</g>
</svg>
